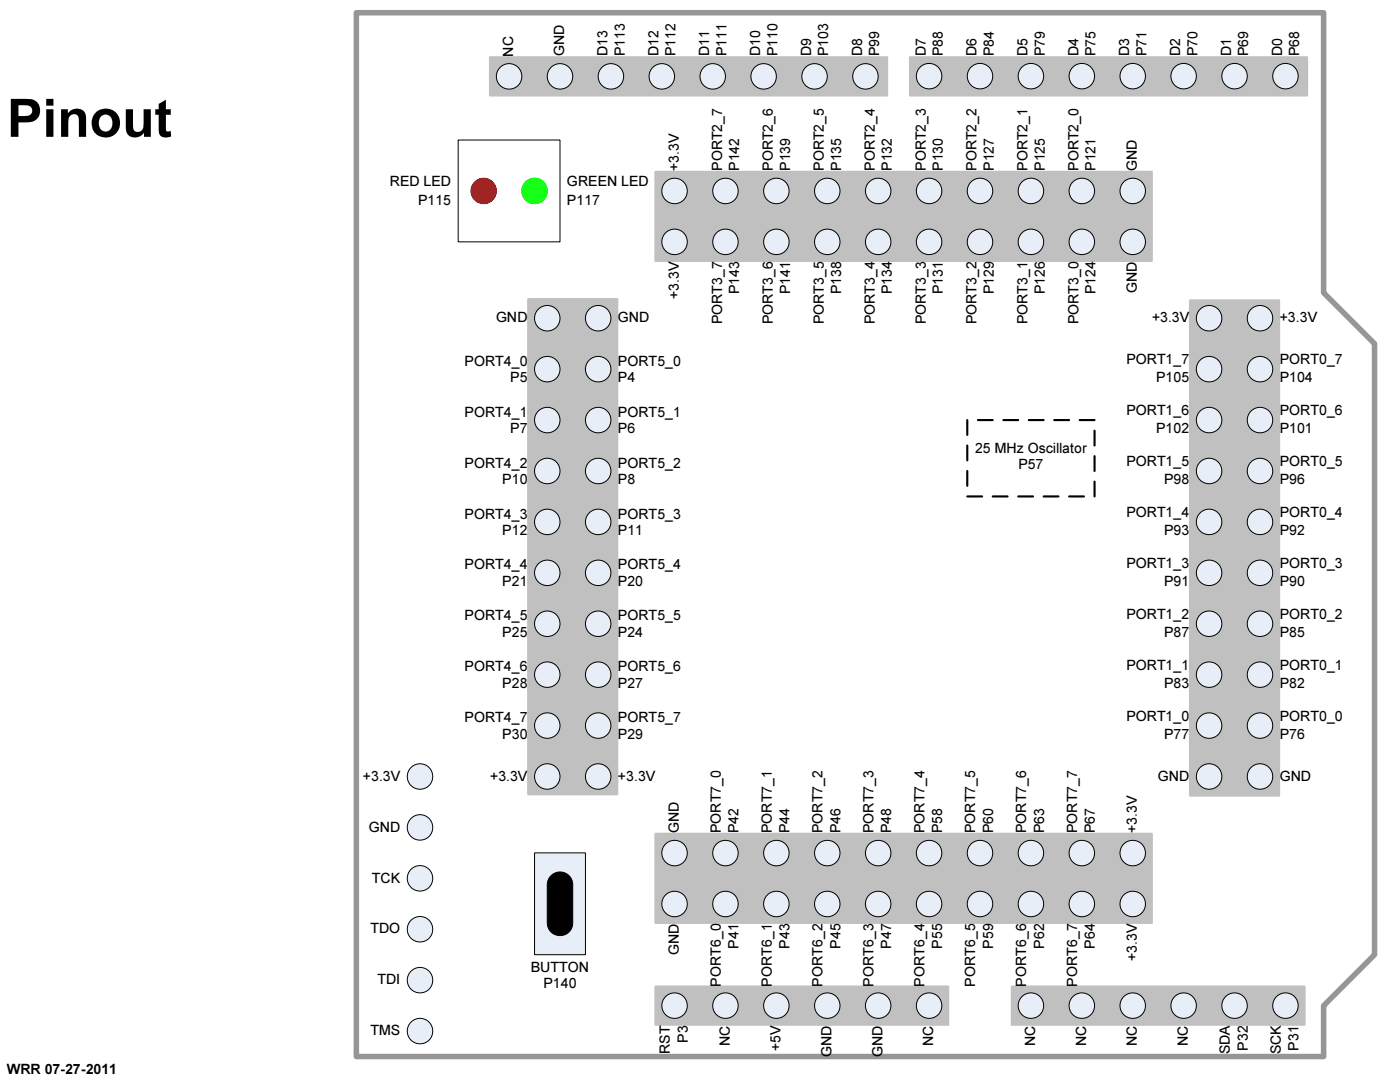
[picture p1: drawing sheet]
<svg xmlns="http://www.w3.org/2000/svg" width="279mm" height="216mm" viewBox="0 0 279 216" stroke-linecap="round" stroke-linejoin="round" font-family="sans-serif">
<path d="M71.1 2.5h193.1v55.9l10.1 10.2v121.9l-10.1 10.2v10.1h-193.1z" fill="none" stroke="#969696" stroke-width="1.1"/>
<path d="M201.9 196.8h58.4v7.7h-58.4z" fill-rule="evenodd" fill="#c0c0c0"/>
<path d="M201.9 196.8h58.4v7.7h-58.4z" fill="none" stroke="#c0c0c0" stroke-width=".42"/>
<path d="M130.8 196.8h58.4v7.7h-58.4z" fill-rule="evenodd" fill="#c0c0c0"/>
<path d="M130.8 196.8h58.4v7.7h-58.4z" fill="none" stroke="#c0c0c0" stroke-width=".42"/>
<path d="M105.4 59.7h17.8v98.8h-17.8z" fill-rule="evenodd" fill="#c0c0c0"/>
<path d="M105.4 59.7h17.8v98.8h-17.8z" fill="none" stroke="#c0c0c0" stroke-width=".42"/>
<path d="M237.5 59.9h17.8v98.8h-17.8z" fill-rule="evenodd" fill="#c0c0c0"/>
<path d="M237.5 59.9h17.8v98.8h-17.8z" fill="none" stroke="#c0c0c0" stroke-width=".42"/>
<path d="M130.8 34.3h99.1v17.8h-99.1z" fill-rule="evenodd" fill="#c0c0c0"/>
<path d="M130.8 34.3h99.1v17.8h-99.1z" fill="none" stroke="#c0c0c0" stroke-width=".42"/>
<path d="M130.8 166.4h99.1v17.7h-99.1z" fill-rule="evenodd" fill="#c0c0c0"/>
<path d="M130.8 166.4h99.1v17.7h-99.1z" fill="none" stroke="#c0c0c0" stroke-width=".42"/>
<path d="M181.6 11.4h79.3v7.6h-79.3z" fill-rule="evenodd" fill="#c0c0c0"/>
<path d="M181.6 11.4h79.3v7.6h-79.3z" fill="none" stroke="#c0c0c0" stroke-width=".42"/>
<path d="M97.8 11.4h79.2v7.6h-79.2z" fill-rule="evenodd" fill="#c0c0c0"/>
<path d="M97.8 11.4h79.2v7.6h-79.2z" fill="none" stroke="#c0c0c0" stroke-width=".42"/>
<circle cx="241.3" cy="104.1" r="2.54" fill="#e8eef7"/>
<circle cx="241.3" cy="104.1" r="2.54" fill="none" stroke="#000" stroke-width=".2"/>
<circle cx="251.5" cy="104.1" r="2.54" fill="#e8eef7"/>
<circle cx="251.5" cy="104.1" r="2.54" fill="none" stroke="#000" stroke-width=".2"/>
<circle cx="241.3" cy="94" r="2.54" fill="#e8eef7"/>
<circle cx="241.3" cy="94" r="2.54" fill="none" stroke="#000" stroke-width=".2"/>
<circle cx="251.5" cy="94" r="2.54" fill="#e8eef7"/>
<circle cx="251.5" cy="94" r="2.54" fill="none" stroke="#000" stroke-width=".2"/>
<circle cx="241.3" cy="83.8" r="2.54" fill="#e8eef7"/>
<circle cx="241.3" cy="83.8" r="2.54" fill="none" stroke="#000" stroke-width=".2"/>
<circle cx="251.5" cy="83.8" r="2.54" fill="#e8eef7"/>
<circle cx="251.5" cy="83.8" r="2.54" fill="none" stroke="#000" stroke-width=".2"/>
<circle cx="241.3" cy="73.7" r="2.54" fill="#e8eef7"/>
<circle cx="241.3" cy="73.7" r="2.54" fill="none" stroke="#000" stroke-width=".2"/>
<circle cx="251.5" cy="73.7" r="2.54" fill="#e8eef7"/>
<circle cx="251.5" cy="73.7" r="2.54" fill="none" stroke="#000" stroke-width=".2"/>
<circle cx="241.3" cy="63.5" r="2.54" fill="#e8eef7"/>
<circle cx="241.3" cy="63.5" r="2.54" fill="none" stroke="#000" stroke-width=".2"/>
<circle cx="251.5" cy="63.5" r="2.54" fill="#e8eef7"/>
<circle cx="251.5" cy="63.5" r="2.54" fill="none" stroke="#000" stroke-width=".2"/>
<circle cx="241.3" cy="154.9" r="2.54" fill="#e8eef7"/>
<circle cx="241.3" cy="154.9" r="2.54" fill="none" stroke="#000" stroke-width=".2"/>
<circle cx="251.5" cy="154.9" r="2.54" fill="#e8eef7"/>
<circle cx="251.5" cy="154.9" r="2.54" fill="none" stroke="#000" stroke-width=".2"/>
<circle cx="241.3" cy="144.8" r="2.54" fill="#e8eef7"/>
<circle cx="241.3" cy="144.8" r="2.54" fill="none" stroke="#000" stroke-width=".2"/>
<circle cx="251.5" cy="144.8" r="2.54" fill="#e8eef7"/>
<circle cx="251.5" cy="144.8" r="2.54" fill="none" stroke="#000" stroke-width=".2"/>
<circle cx="241.3" cy="134.6" r="2.54" fill="#e8eef7"/>
<circle cx="241.3" cy="134.6" r="2.54" fill="none" stroke="#000" stroke-width=".2"/>
<circle cx="251.5" cy="134.6" r="2.54" fill="#e8eef7"/>
<circle cx="251.5" cy="134.6" r="2.54" fill="none" stroke="#000" stroke-width=".2"/>
<circle cx="241.3" cy="124.5" r="2.54" fill="#e8eef7"/>
<circle cx="241.3" cy="124.5" r="2.54" fill="none" stroke="#000" stroke-width=".2"/>
<circle cx="251.5" cy="124.5" r="2.54" fill="#e8eef7"/>
<circle cx="251.5" cy="124.5" r="2.54" fill="none" stroke="#000" stroke-width=".2"/>
<circle cx="241.3" cy="114.3" r="2.54" fill="#e8eef7"/>
<circle cx="241.3" cy="114.3" r="2.54" fill="none" stroke="#000" stroke-width=".2"/>
<circle cx="251.5" cy="114.3" r="2.54" fill="#e8eef7"/>
<circle cx="251.5" cy="114.3" r="2.54" fill="none" stroke="#000" stroke-width=".2"/>
<circle cx="175.3" cy="48.3" r="2.55" fill="#e8eef7"/>
<circle cx="175.3" cy="48.3" r="2.55" fill="none" stroke="#000" stroke-width=".2"/>
<circle cx="175.3" cy="38.1" r="2.55" fill="#e8eef7"/>
<circle cx="175.3" cy="38.1" r="2.55" fill="none" stroke="#000" stroke-width=".2"/>
<circle cx="165.1" cy="48.3" r="2.55" fill="#e8eef7"/>
<circle cx="165.1" cy="48.3" r="2.55" fill="none" stroke="#000" stroke-width=".2"/>
<circle cx="165.1" cy="38.1" r="2.55" fill="#e8eef7"/>
<circle cx="165.1" cy="38.1" r="2.55" fill="none" stroke="#000" stroke-width=".2"/>
<circle cx="154.9" cy="48.3" r="2.55" fill="#e8eef7"/>
<circle cx="154.9" cy="48.3" r="2.55" fill="none" stroke="#000" stroke-width=".2"/>
<circle cx="154.9" cy="38.1" r="2.55" fill="#e8eef7"/>
<circle cx="154.9" cy="38.1" r="2.55" fill="none" stroke="#000" stroke-width=".2"/>
<circle cx="144.8" cy="48.3" r="2.55" fill="#e8eef7"/>
<circle cx="144.8" cy="48.3" r="2.55" fill="none" stroke="#000" stroke-width=".2"/>
<circle cx="144.8" cy="38.1" r="2.55" fill="#e8eef7"/>
<circle cx="144.8" cy="38.1" r="2.55" fill="none" stroke="#000" stroke-width=".2"/>
<circle cx="134.6" cy="48.3" r="2.55" fill="#e8eef7"/>
<circle cx="134.6" cy="48.3" r="2.55" fill="none" stroke="#000" stroke-width=".2"/>
<circle cx="134.6" cy="38.1" r="2.55" fill="#e8eef7"/>
<circle cx="134.6" cy="38.1" r="2.55" fill="none" stroke="#000" stroke-width=".2"/>
<circle cx="226.1" cy="48.3" r="2.55" fill="#e8eef7"/>
<circle cx="226.1" cy="48.3" r="2.55" fill="none" stroke="#000" stroke-width=".2"/>
<circle cx="226.1" cy="38.1" r="2.55" fill="#e8eef7"/>
<circle cx="226.1" cy="38.1" r="2.55" fill="none" stroke="#000" stroke-width=".2"/>
<circle cx="215.9" cy="48.3" r="2.55" fill="#e8eef7"/>
<circle cx="215.9" cy="48.3" r="2.55" fill="none" stroke="#000" stroke-width=".2"/>
<circle cx="215.9" cy="38.1" r="2.55" fill="#e8eef7"/>
<circle cx="215.9" cy="38.1" r="2.55" fill="none" stroke="#000" stroke-width=".2"/>
<circle cx="205.7" cy="48.3" r="2.55" fill="#e8eef7"/>
<circle cx="205.7" cy="48.3" r="2.55" fill="none" stroke="#000" stroke-width=".2"/>
<circle cx="205.7" cy="38.1" r="2.55" fill="#e8eef7"/>
<circle cx="205.7" cy="38.1" r="2.55" fill="none" stroke="#000" stroke-width=".2"/>
<circle cx="195.6" cy="48.3" r="2.55" fill="#e8eef7"/>
<circle cx="195.6" cy="48.3" r="2.55" fill="none" stroke="#000" stroke-width=".2"/>
<circle cx="195.6" cy="38.1" r="2.55" fill="#e8eef7"/>
<circle cx="195.6" cy="38.1" r="2.55" fill="none" stroke="#000" stroke-width=".2"/>
<circle cx="185.4" cy="48.3" r="2.55" fill="#e8eef7"/>
<circle cx="185.4" cy="48.3" r="2.55" fill="none" stroke="#000" stroke-width=".2"/>
<circle cx="185.4" cy="38.1" r="2.55" fill="#e8eef7"/>
<circle cx="185.4" cy="38.1" r="2.55" fill="none" stroke="#000" stroke-width=".2"/>
<circle cx="119.4" cy="114.3" r="2.55" fill="#e8eef7"/>
<circle cx="119.4" cy="114.3" r="2.55" fill="none" stroke="#000" stroke-width=".2"/>
<circle cx="109.2" cy="114.3" r="2.55" fill="#e8eef7"/>
<circle cx="109.2" cy="114.3" r="2.55" fill="none" stroke="#000" stroke-width=".2"/>
<circle cx="119.4" cy="124.5" r="2.55" fill="#e8eef7"/>
<circle cx="119.4" cy="124.5" r="2.55" fill="none" stroke="#000" stroke-width=".2"/>
<circle cx="109.2" cy="124.5" r="2.55" fill="#e8eef7"/>
<circle cx="109.2" cy="124.5" r="2.55" fill="none" stroke="#000" stroke-width=".2"/>
<circle cx="119.4" cy="134.6" r="2.55" fill="#e8eef7"/>
<circle cx="119.4" cy="134.6" r="2.55" fill="none" stroke="#000" stroke-width=".2"/>
<circle cx="109.2" cy="134.6" r="2.55" fill="#e8eef7"/>
<circle cx="109.2" cy="134.6" r="2.55" fill="none" stroke="#000" stroke-width=".2"/>
<circle cx="119.4" cy="144.8" r="2.55" fill="#e8eef7"/>
<circle cx="119.4" cy="144.8" r="2.55" fill="none" stroke="#000" stroke-width=".2"/>
<circle cx="109.2" cy="144.8" r="2.55" fill="#e8eef7"/>
<circle cx="109.2" cy="144.8" r="2.55" fill="none" stroke="#000" stroke-width=".2"/>
<circle cx="119.4" cy="154.9" r="2.55" fill="#e8eef7"/>
<circle cx="119.4" cy="154.9" r="2.55" fill="none" stroke="#000" stroke-width=".2"/>
<circle cx="109.2" cy="154.9" r="2.55" fill="#e8eef7"/>
<circle cx="109.2" cy="154.9" r="2.55" fill="none" stroke="#000" stroke-width=".2"/>
<circle cx="119.4" cy="63.5" r="2.55" fill="#e8eef7"/>
<circle cx="119.4" cy="63.5" r="2.55" fill="none" stroke="#000" stroke-width=".2"/>
<circle cx="109.2" cy="63.5" r="2.55" fill="#e8eef7"/>
<circle cx="109.2" cy="63.5" r="2.55" fill="none" stroke="#000" stroke-width=".2"/>
<circle cx="119.4" cy="73.7" r="2.55" fill="#e8eef7"/>
<circle cx="119.4" cy="73.7" r="2.55" fill="none" stroke="#000" stroke-width=".2"/>
<circle cx="109.2" cy="73.7" r="2.55" fill="#e8eef7"/>
<circle cx="109.2" cy="73.7" r="2.55" fill="none" stroke="#000" stroke-width=".2"/>
<circle cx="119.4" cy="83.8" r="2.55" fill="#e8eef7"/>
<circle cx="119.4" cy="83.8" r="2.55" fill="none" stroke="#000" stroke-width=".2"/>
<circle cx="109.2" cy="83.8" r="2.55" fill="#e8eef7"/>
<circle cx="109.2" cy="83.8" r="2.55" fill="none" stroke="#000" stroke-width=".2"/>
<circle cx="119.4" cy="94" r="2.55" fill="#e8eef7"/>
<circle cx="119.4" cy="94" r="2.55" fill="none" stroke="#000" stroke-width=".2"/>
<circle cx="109.2" cy="94" r="2.55" fill="#e8eef7"/>
<circle cx="109.2" cy="94" r="2.55" fill="none" stroke="#000" stroke-width=".2"/>
<circle cx="119.4" cy="104.1" r="2.55" fill="#e8eef7"/>
<circle cx="119.4" cy="104.1" r="2.55" fill="none" stroke="#000" stroke-width=".2"/>
<circle cx="109.2" cy="104.1" r="2.55" fill="#e8eef7"/>
<circle cx="109.2" cy="104.1" r="2.55" fill="none" stroke="#000" stroke-width=".2"/>
<circle cx="185.4" cy="170.2" r="2.55" fill="#e8eef7"/>
<circle cx="185.4" cy="170.2" r="2.55" fill="none" stroke="#000" stroke-width=".2"/>
<circle cx="185.4" cy="180.4" r="2.55" fill="#e8eef7"/>
<circle cx="185.4" cy="180.4" r="2.55" fill="none" stroke="#000" stroke-width=".2"/>
<circle cx="195.6" cy="170.2" r="2.55" fill="#e8eef7"/>
<circle cx="195.6" cy="170.2" r="2.55" fill="none" stroke="#000" stroke-width=".2"/>
<circle cx="195.6" cy="180.4" r="2.55" fill="#e8eef7"/>
<circle cx="195.6" cy="180.4" r="2.55" fill="none" stroke="#000" stroke-width=".2"/>
<circle cx="205.7" cy="170.2" r="2.55" fill="#e8eef7"/>
<circle cx="205.7" cy="170.2" r="2.55" fill="none" stroke="#000" stroke-width=".2"/>
<circle cx="205.7" cy="180.4" r="2.55" fill="#e8eef7"/>
<circle cx="205.7" cy="180.4" r="2.55" fill="none" stroke="#000" stroke-width=".2"/>
<circle cx="215.9" cy="170.2" r="2.55" fill="#e8eef7"/>
<circle cx="215.9" cy="170.2" r="2.55" fill="none" stroke="#000" stroke-width=".2"/>
<circle cx="215.9" cy="180.4" r="2.55" fill="#e8eef7"/>
<circle cx="215.9" cy="180.4" r="2.55" fill="none" stroke="#000" stroke-width=".2"/>
<circle cx="226.1" cy="170.2" r="2.55" fill="#e8eef7"/>
<circle cx="226.1" cy="170.2" r="2.55" fill="none" stroke="#000" stroke-width=".2"/>
<circle cx="226.1" cy="180.4" r="2.55" fill="#e8eef7"/>
<circle cx="226.1" cy="180.4" r="2.55" fill="none" stroke="#000" stroke-width=".2"/>
<circle cx="134.6" cy="170.2" r="2.55" fill="#e8eef7"/>
<circle cx="134.6" cy="170.2" r="2.55" fill="none" stroke="#000" stroke-width=".2"/>
<circle cx="134.6" cy="180.4" r="2.55" fill="#e8eef7"/>
<circle cx="134.6" cy="180.4" r="2.55" fill="none" stroke="#000" stroke-width=".2"/>
<circle cx="144.8" cy="170.2" r="2.55" fill="#e8eef7"/>
<circle cx="144.8" cy="170.2" r="2.55" fill="none" stroke="#000" stroke-width=".2"/>
<circle cx="144.8" cy="180.4" r="2.55" fill="#e8eef7"/>
<circle cx="144.8" cy="180.4" r="2.55" fill="none" stroke="#000" stroke-width=".2"/>
<circle cx="154.9" cy="170.2" r="2.55" fill="#e8eef7"/>
<circle cx="154.9" cy="170.2" r="2.55" fill="none" stroke="#000" stroke-width=".2"/>
<circle cx="154.9" cy="180.4" r="2.55" fill="#e8eef7"/>
<circle cx="154.9" cy="180.4" r="2.55" fill="none" stroke="#000" stroke-width=".2"/>
<circle cx="165.1" cy="170.2" r="2.55" fill="#e8eef7"/>
<circle cx="165.1" cy="170.2" r="2.55" fill="none" stroke="#000" stroke-width=".2"/>
<circle cx="165.1" cy="180.4" r="2.55" fill="#e8eef7"/>
<circle cx="165.1" cy="180.4" r="2.55" fill="none" stroke="#000" stroke-width=".2"/>
<circle cx="175.3" cy="170.2" r="2.55" fill="#e8eef7"/>
<circle cx="175.3" cy="170.2" r="2.55" fill="none" stroke="#000" stroke-width=".2"/>
<circle cx="175.3" cy="180.4" r="2.55" fill="#e8eef7"/>
<circle cx="175.3" cy="180.4" r="2.55" fill="none" stroke="#000" stroke-width=".2"/>
<circle cx="215.9" cy="15.2" r="2.54" fill="#e8eef7"/>
<circle cx="215.9" cy="15.2" r="2.54" fill="none" stroke="#000" stroke-width=".2"/>
<circle cx="205.7" cy="15.2" r="2.54" fill="#e8eef7"/>
<circle cx="205.7" cy="15.2" r="2.54" fill="none" stroke="#000" stroke-width=".2"/>
<circle cx="195.6" cy="15.2" r="2.54" fill="#e8eef7"/>
<circle cx="195.6" cy="15.2" r="2.54" fill="none" stroke="#000" stroke-width=".2"/>
<circle cx="185.4" cy="15.2" r="2.54" fill="#e8eef7"/>
<circle cx="185.4" cy="15.2" r="2.54" fill="none" stroke="#000" stroke-width=".2"/>
<circle cx="256.5" cy="15.2" r="2.54" fill="#e8eef7"/>
<circle cx="256.5" cy="15.2" r="2.54" fill="none" stroke="#000" stroke-width=".2"/>
<circle cx="246.4" cy="15.2" r="2.54" fill="#e8eef7"/>
<circle cx="246.4" cy="15.2" r="2.54" fill="none" stroke="#000" stroke-width=".2"/>
<circle cx="236.2" cy="15.2" r="2.54" fill="#e8eef7"/>
<circle cx="236.2" cy="15.2" r="2.54" fill="none" stroke="#000" stroke-width=".2"/>
<circle cx="226.1" cy="15.2" r="2.54" fill="#e8eef7"/>
<circle cx="226.1" cy="15.2" r="2.54" fill="none" stroke="#000" stroke-width=".2"/>
<circle cx="132.1" cy="15.2" r="2.55" fill="#e8eef7"/>
<circle cx="132.1" cy="15.2" r="2.55" fill="none" stroke="#000" stroke-width=".2"/>
<circle cx="121.9" cy="15.2" r="2.55" fill="#e8eef7"/>
<circle cx="121.9" cy="15.2" r="2.55" fill="none" stroke="#000" stroke-width=".2"/>
<circle cx="111.8" cy="15.2" r="2.55" fill="#e8eef7"/>
<circle cx="111.8" cy="15.2" r="2.55" fill="none" stroke="#000" stroke-width=".2"/>
<circle cx="101.6" cy="15.2" r="2.55" fill="#e8eef7"/>
<circle cx="101.6" cy="15.2" r="2.55" fill="none" stroke="#000" stroke-width=".2"/>
<circle cx="172.7" cy="15.2" r="2.55" fill="#e8eef7"/>
<circle cx="172.7" cy="15.2" r="2.55" fill="none" stroke="#000" stroke-width=".2"/>
<circle cx="162.6" cy="15.2" r="2.55" fill="#e8eef7"/>
<circle cx="162.6" cy="15.2" r="2.55" fill="none" stroke="#000" stroke-width=".2"/>
<circle cx="152.4" cy="15.2" r="2.55" fill="#e8eef7"/>
<circle cx="152.4" cy="15.2" r="2.55" fill="none" stroke="#000" stroke-width=".2"/>
<circle cx="142.2" cy="15.2" r="2.55" fill="#e8eef7"/>
<circle cx="142.2" cy="15.2" r="2.55" fill="none" stroke="#000" stroke-width=".2"/>
<circle cx="215.9" cy="200.7" r="2.54" fill="#e8eef7"/>
<circle cx="215.9" cy="200.7" r="2.54" fill="none" stroke="#000" stroke-width=".2"/>
<circle cx="226.1" cy="200.7" r="2.54" fill="#e8eef7"/>
<circle cx="226.1" cy="200.7" r="2.54" fill="none" stroke="#000" stroke-width=".2"/>
<circle cx="236.2" cy="200.7" r="2.54" fill="#e8eef7"/>
<circle cx="236.2" cy="200.7" r="2.54" fill="none" stroke="#000" stroke-width=".2"/>
<circle cx="246.4" cy="200.7" r="2.54" fill="#e8eef7"/>
<circle cx="246.4" cy="200.7" r="2.54" fill="none" stroke="#000" stroke-width=".2"/>
<circle cx="256.5" cy="200.7" r="2.54" fill="#e8eef7"/>
<circle cx="256.5" cy="200.7" r="2.54" fill="none" stroke="#000" stroke-width=".2"/>
<circle cx="205.7" cy="200.7" r="2.54" fill="#e8eef7"/>
<circle cx="205.7" cy="200.7" r="2.54" fill="none" stroke="#000" stroke-width=".2"/>
<circle cx="144.8" cy="200.7" r="2.54" fill="#e8eef7"/>
<circle cx="144.8" cy="200.7" r="2.54" fill="none" stroke="#000" stroke-width=".2"/>
<circle cx="154.9" cy="200.7" r="2.54" fill="#e8eef7"/>
<circle cx="154.9" cy="200.7" r="2.54" fill="none" stroke="#000" stroke-width=".2"/>
<circle cx="165.1" cy="200.7" r="2.54" fill="#e8eef7"/>
<circle cx="165.1" cy="200.7" r="2.54" fill="none" stroke="#000" stroke-width=".2"/>
<circle cx="175.3" cy="200.7" r="2.54" fill="#e8eef7"/>
<circle cx="175.3" cy="200.7" r="2.54" fill="none" stroke="#000" stroke-width=".2"/>
<circle cx="185.4" cy="200.7" r="2.54" fill="#e8eef7"/>
<circle cx="185.4" cy="200.7" r="2.54" fill="none" stroke="#000" stroke-width=".2"/>
<circle cx="134.6" cy="200.7" r="2.54" fill="#e8eef7"/>
<circle cx="134.6" cy="200.7" r="2.54" fill="none" stroke="#000" stroke-width=".2"/>
<circle cx="83.8" cy="165.1" r="2.55" fill="#e8eef7"/>
<circle cx="83.8" cy="165.1" r="2.55" fill="none" stroke="#000" stroke-width=".2"/>
<circle cx="83.8" cy="175.3" r="2.55" fill="#e8eef7"/>
<circle cx="83.8" cy="175.3" r="2.55" fill="none" stroke="#000" stroke-width=".2"/>
<circle cx="83.8" cy="185.4" r="2.55" fill="#e8eef7"/>
<circle cx="83.8" cy="185.4" r="2.55" fill="none" stroke="#000" stroke-width=".2"/>
<circle cx="83.8" cy="195.6" r="2.55" fill="#e8eef7"/>
<circle cx="83.8" cy="195.6" r="2.55" fill="none" stroke="#000" stroke-width=".2"/>
<circle cx="83.8" cy="205.7" r="2.55" fill="#e8eef7"/>
<circle cx="83.8" cy="205.7" r="2.55" fill="none" stroke="#000" stroke-width=".2"/>
<circle cx="83.8" cy="154.9" r="2.55" fill="#e8eef7"/>
<circle cx="83.8" cy="154.9" r="2.55" fill="none" stroke="#000" stroke-width=".2"/>
<path d="M106.7 170.2h10.1v20.3h-10.1z" fill-rule="evenodd" fill="#e8eef7"/>
<path d="M91.4 27.9h20.4v20.4h-20.4zM106.7 170.2h10.1v20.3h-10.1zM109.8 174.9a2.54 2.54 0 0 1 2.8-.8 2.54 2.54 0 0 1 1.7 2.4v7.6a2.54 2.54 0 0 1-2.5 2.6 2.54 2.54 0 0 1-2.6-2.6v-7.6l.1-.6z" fill="none" stroke="#000" stroke-width=".2"/>
<path d="M109.8 174.9a2.54 2.54 0 0 1 2.8-.8 2.54 2.54 0 0 1 1.7 2.4v7.6a2.54 2.54 0 0 1-2.5 2.6 2.54 2.54 0 0 1-2.6-2.6v-7.6l.1-.6z" fill-rule="evenodd" fill="#000"/>
<circle cx="96.5" cy="38.1" r="2.54" fill="#f00"/>
<circle cx="96.5" cy="38.1" r="2.54" fill="none" stroke="#f00" stroke-width=".2"/>
<circle cx="106.7" cy="38.1" r="2.54" fill="#0f0"/>
<circle cx="106.7" cy="38.1" r="2.54" fill="none" stroke="#0f0" stroke-width=".2"/>
<path d="M193 83.8h25.4v15.3h-25.4z" fill="none" stroke="#000" stroke-width=".42" stroke-dasharray="3 2.1"/>
<text font-size="10.6" x="1.4" y="27.3">Pinout</text>
<g font-size="2.8">
<text x="102.4" y="11.3" transform="rotate(-90 102.4 11.3)">NC</text>
<text x="112.6" y="11.2" transform="rotate(-90 112.6 11.2)">GND</text>
<text x="121.2" y="11.2" transform="rotate(-90 121.2 11.2)">D13</text>
<text x="124.7" y="11.2" transform="rotate(-90 124.7 11.2)">P113</text>
<text x="131.4" y="11.2" transform="rotate(-90 131.4 11.2)">D12</text>
<text x="134.8" y="11.2" transform="rotate(-90 134.8 11.2)">P112</text>
<text x="141.6" y="11.2" transform="rotate(-90 141.6 11.2)">D11</text>
<text x="145" y="11.2" transform="rotate(-90 145 11.2)">P111</text>
<text x="151.7" y="11.2" transform="rotate(-90 151.7 11.2)">D10</text>
<text x="155.2" y="11.2" transform="rotate(-90 155.2 11.2)">P110</text>
<text x="161.9" y="11.2" transform="rotate(-90 161.9 11.2)">D9</text>
<text x="165.3" y="11.2" transform="rotate(-90 165.3 11.2)">P103</text>
<text x="172" y="11.2" transform="rotate(-90 172 11.2)">D8</text>
<text x="175.5" y="11.2" transform="rotate(-90 175.5 11.2)">P99</text>
<text x="184.7" y="11.2" transform="rotate(-90 184.7 11.2)">D7</text>
<text x="188.2" y="11.2" transform="rotate(-90 188.2 11.2)">P88</text>
<text x="194.9" y="11.2" transform="rotate(-90 194.9 11.2)">D6</text>
<text x="198.3" y="11.2" transform="rotate(-90 198.3 11.2)">P84</text>
<text x="205.1" y="11.2" transform="rotate(-90 205.1 11.2)">D5</text>
<text x="208.5" y="11.2" transform="rotate(-90 208.5 11.2)">P79</text>
<text x="215.2" y="11.2" transform="rotate(-90 215.2 11.2)">D4</text>
<text x="218.7" y="11.2" transform="rotate(-90 218.7 11.2)">P75</text>
<text x="225.4" y="11.2" transform="rotate(-90 225.4 11.2)">D3</text>
<text x="228.8" y="11.2" transform="rotate(-90 228.8 11.2)">P71</text>
<text x="235.5" y="11.2" transform="rotate(-90 235.5 11.2)">D2</text>
<text x="239" y="11.2" transform="rotate(-90 239 11.2)">P70</text>
<text x="245.7" y="11.2" transform="rotate(-90 245.7 11.2)">D1</text>
<text x="249.1" y="11.2" transform="rotate(-90 249.1 11.2)">P69</text>
<text x="255.9" y="11.2" transform="rotate(-90 255.9 11.2)">D0</text>
<text x="259.3" y="11.2" transform="rotate(-90 259.3 11.2)">P68</text>
<text x="135.5" y="34.2" transform="rotate(-90 135.5 34.2)">+3.3V</text>
<text x="144.1" y="34.1" transform="rotate(-90 144.1 34.1)">PORT2_7</text>
<text x="147.5" y="34.1" transform="rotate(-90 147.5 34.1)">P142</text>
<text x="154.3" y="34.1" transform="rotate(-90 154.3 34.1)">PORT2_6</text>
<text x="157.7" y="34.1" transform="rotate(-90 157.7 34.1)">P139</text>
<text x="164.4" y="34.1" transform="rotate(-90 164.4 34.1)">PORT2_5</text>
<text x="167.9" y="34.1" transform="rotate(-90 167.9 34.1)">P135</text>
<text x="174.6" y="34.1" transform="rotate(-90 174.6 34.1)">PORT2_4</text>
<text x="178" y="34.1" transform="rotate(-90 178 34.1)">P132</text>
<text x="184.7" y="34.1" transform="rotate(-90 184.7 34.1)">PORT2_3</text>
<text x="188.2" y="34.1" transform="rotate(-90 188.2 34.1)">P130</text>
<text x="194.9" y="34.1" transform="rotate(-90 194.9 34.1)">PORT2_2</text>
<text x="198.3" y="34.1" transform="rotate(-90 198.3 34.1)">P127</text>
<text x="205.1" y="34.1" transform="rotate(-90 205.1 34.1)">PORT2_1</text>
<text x="208.5" y="34.1" transform="rotate(-90 208.5 34.1)">P125</text>
<text x="215.2" y="34.1" transform="rotate(-90 215.2 34.1)">PORT2_0</text>
<text x="218.7" y="34.1" transform="rotate(-90 218.7 34.1)">P121</text>
<text x="226.9" y="34.2" transform="rotate(-90 226.9 34.2)">GND</text>
<text x="77.8" y="37">RED LED</text>
<text x="83.4" y="40.9">P115</text>
<text x="113.2" y="37">GREEN LED</text>
<text x="113.2" y="40.9">P117</text>
<text x="135.5" y="59.6" transform="rotate(-90 135.5 59.6)">+3.3V</text>
<text x="147.5" y="58.8" transform="rotate(-90 147.5 58.8)">P143</text>
<text x="157.7" y="58.8" transform="rotate(-90 157.7 58.8)">P141</text>
<text x="167.9" y="58.8" transform="rotate(-90 167.9 58.8)">P138</text>
<text x="178" y="58.8" transform="rotate(-90 178 58.8)">P134</text>
<text x="188.2" y="58.8" transform="rotate(-90 188.2 58.8)">P131</text>
<text x="198.3" y="58.8" transform="rotate(-90 198.3 58.8)">P129</text>
<text x="208.5" y="58.8" transform="rotate(-90 208.5 58.8)">P126</text>
<text x="218.7" y="58.8" transform="rotate(-90 218.7 58.8)">P124</text>
<text x="226.9" y="58.5" transform="rotate(-90 226.9 58.5)">GND</text>
<text x="99" y="64.3">GND</text>
<text x="123.3" y="64.3">GND</text>
<text x="144.1" y="64.7" transform="rotate(-90 144.1 64.7)">PORT3_7</text>
<text x="154.3" y="64.7" transform="rotate(-90 154.3 64.7)">PORT3_6</text>
<text x="164.4" y="64.7" transform="rotate(-90 164.4 64.7)">PORT3_5</text>
<text x="174.6" y="64.7" transform="rotate(-90 174.6 64.7)">PORT3_4</text>
<text x="184.7" y="64.7" transform="rotate(-90 184.7 64.7)">PORT3_3</text>
<text x="194.9" y="64.7" transform="rotate(-90 194.9 64.7)">PORT3_2</text>
<text x="205.1" y="64.7" transform="rotate(-90 205.1 64.7)">PORT3_1</text>
<text x="215.2" y="64.7" transform="rotate(-90 215.2 64.7)">PORT3_0</text>
<text x="229.9" y="64.3">+3.3V</text>
<text x="255.4" y="64.3">+3.3V</text>
<text x="92.7" y="73">PORT4_0</text>
<text x="101.8" y="76.2">P5</text>
<text x="123.3" y="73">PORT5_0</text>
<text x="123.3" y="76.2">P4</text>
<text x="224.8" y="72.7">PORT1_7</text>
<text x="230.8" y="76.2">P105</text>
<text x="255.4" y="72.7">PORT0_7</text>
<text x="255.4" y="76.2">P104</text>
<text x="92.7" y="83.1">PORT4_1</text>
<text x="123.3" y="83.1">PORT5_1</text>
<text x="224.8" y="82.8">PORT1_6</text>
<text x="255.4" y="82.8">PORT0_6</text>
<text x="101.8" y="86.4">P7</text>
<text x="123.3" y="86.4">P6</text>
<text x="230.8" y="86.4">P102</text>
<text x="255.4" y="86.4">P101</text>
<text x="92.7" y="93.3">PORT4_2</text>
<text x="123.3" y="93.3">PORT5_2</text>
<text x="194.6" y="90.4">25 MHz Oscillator</text>
<text x="203.2" y="93.6">P57</text>
<text x="224.8" y="93">PORT1_5</text>
<text x="255.4" y="93">PORT0_5</text>
<text x="100.2" y="96.6">P10</text>
<text x="123.3" y="96.6">P8</text>
<text x="232.3" y="96.6">P98</text>
<text x="255.4" y="96.6">P96</text>
<text x="92.7" y="103.5">PORT4_3</text>
<text x="100.2" y="106.7">P12</text>
<text x="123.3" y="106.7">P11</text>
<text x="123.3" y="103.5">PORT5_3</text>
<text x="224.8" y="103.2">PORT1_4</text>
<text x="232.3" y="106.7">P93</text>
<text x="255.4" y="103.2">PORT0_4</text>
<text x="255.4" y="106.7">P92</text>
<text x="92.7" y="113.6">PORT4_4</text>
<text x="123.3" y="113.6">PORT5_4</text>
<text x="224.8" y="113.3">PORT1_3</text>
<text x="255.4" y="113.3">PORT0_3</text>
<text x="100.2" y="116.9">P21</text>
<text x="123.3" y="116.9">P20</text>
<text x="232.3" y="116.9">P91</text>
<text x="255.4" y="116.9">P90</text>
<text x="92.7" y="123.8">PORT4_5</text>
<text x="123.3" y="123.8">PORT5_5</text>
<text x="224.8" y="123.5">PORT1_2</text>
<text x="255.4" y="123.5">PORT0_2</text>
<text x="100.2" y="127">P25</text>
<text x="123.3" y="127">P24</text>
<text x="232.3" y="127">P87</text>
<text x="255.4" y="127">P85</text>
<text x="92.7" y="133.9">PORT4_6</text>
<text x="100.2" y="137.2">P28</text>
<text x="123.3" y="137.2">P27</text>
<text x="123.3" y="133.9">PORT5_6</text>
<text x="224.8" y="133.6">PORT1_1</text>
<text x="232.3" y="137.2">P83</text>
<text x="255.4" y="133.6">PORT0_1</text>
<text x="255.4" y="137.2">P82</text>
<text x="224.8" y="143.8">PORT1_0</text>
<text x="255.4" y="143.8">PORT0_0</text>
<text x="92.7" y="144.1">PORT4_7</text>
<text x="100.2" y="147.4">P30</text>
<text x="123.3" y="147.4">P29</text>
<text x="123.3" y="144.1">PORT5_7</text>
<text x="232.3" y="147.4">P77</text>
<text x="255.4" y="147.4">P76</text>
<text x="72.4" y="155.8">+3.3V</text>
<text x="97.8" y="155.8">+3.3V</text>
<text x="123.3" y="155.8">+3.3V</text>
<text x="231.1" y="155.8">GND</text>
<text x="255.4" y="155.8">GND</text>
<text x="73.6" y="165.9">GND</text>
<text x="135.5" y="166.2" transform="rotate(-90 135.5 166.2)">GND</text>
<text x="143.8" y="166.2" transform="rotate(-90 143.8 166.2)">PORT7_0</text>
<text x="147.4" y="166.2" transform="rotate(-90 147.4 166.2)">P42</text>
<text x="154" y="166.2" transform="rotate(-90 154 166.2)">PORT7_1</text>
<text x="157.6" y="166.2" transform="rotate(-90 157.6 166.2)">P44</text>
<text x="164.2" y="166.2" transform="rotate(-90 164.2 166.2)">PORT7_2</text>
<text x="167.7" y="166.2" transform="rotate(-90 167.7 166.2)">P46</text>
<text x="174.3" y="166.2" transform="rotate(-90 174.3 166.2)">PORT7_3</text>
<text x="177.9" y="166.2" transform="rotate(-90 177.9 166.2)">P48</text>
<text x="184.5" y="166.2" transform="rotate(-90 184.5 166.2)">PORT7_4</text>
<text x="188" y="166.2" transform="rotate(-90 188 166.2)">P58</text>
<text x="194.6" y="166.2" transform="rotate(-90 194.6 166.2)">PORT7_5</text>
<text x="198.2" y="166.2" transform="rotate(-90 198.2 166.2)">P60</text>
<text x="204.8" y="166.2" transform="rotate(-90 204.8 166.2)">PORT7_6</text>
<text x="208.4" y="166.2" transform="rotate(-90 208.4 166.2)">P63</text>
<text x="215" y="166.2" transform="rotate(-90 215 166.2)">PORT7_7</text>
<text x="218.5" y="166.2" transform="rotate(-90 218.5 166.2)">P67</text>
<text x="226.9" y="166.2" transform="rotate(-90 226.9 166.2)">+3.3V</text>
<text x="74.2" y="176.1">TCK</text>
<text x="73.9" y="186.3">TDO</text>
<text x="135.5" y="190.6" transform="rotate(-90 135.5 190.6)">GND</text>
<text x="147.4" y="189.3" transform="rotate(-90 147.4 189.3)">P41</text>
<text x="157.6" y="189.3" transform="rotate(-90 157.6 189.3)">P43</text>
<text x="167.7" y="189.3" transform="rotate(-90 167.7 189.3)">P45</text>
<text x="177.9" y="189.3" transform="rotate(-90 177.9 189.3)">P47</text>
<text x="188" y="189.3" transform="rotate(-90 188 189.3)">P55</text>
<text x="198.2" y="189.3" transform="rotate(-90 198.2 189.3)">P59</text>
<text x="208.4" y="189.3" transform="rotate(-90 208.4 189.3)">P62</text>
<text x="218.5" y="189.3" transform="rotate(-90 218.5 189.3)">P64</text>
<text x="226.9" y="191.7" transform="rotate(-90 226.9 191.7)">+3.3V</text>
<text x="75.3" y="196.4">TDI</text>
<text x="106" y="193.9">BUTTON</text>
<text x="108.5" y="197.1">P140</text>
<text x="143.8" y="196.8" transform="rotate(-90 143.8 196.8)">PORT6_0</text>
<text x="154" y="196.8" transform="rotate(-90 154 196.8)">PORT6_1</text>
<text x="164.2" y="196.8" transform="rotate(-90 164.2 196.8)">PORT6_2</text>
<text x="174.3" y="196.8" transform="rotate(-90 174.3 196.8)">PORT6_3</text>
<text x="184.5" y="196.8" transform="rotate(-90 184.5 196.8)">PORT6_4</text>
<text x="194.6" y="196.8" transform="rotate(-90 194.6 196.8)">PORT6_5</text>
<text x="204.8" y="196.8" transform="rotate(-90 204.8 196.8)">PORT6_6</text>
<text x="215" y="196.8" transform="rotate(-90 215 196.8)">PORT6_7</text>
<text x="73.9" y="206.6">TMS</text>
<text x="137.2" y="208.1" transform="rotate(-90 137.2 208.1)">P3</text>
<text x="145.6" y="208.7" transform="rotate(-90 145.6 208.7)">NC</text>
<text x="155.8" y="209.7" transform="rotate(-90 155.8 209.7)">+5V</text>
<text x="186.3" y="208.7" transform="rotate(-90 186.3 208.7)">NC</text>
<text x="206.6" y="208.7" transform="rotate(-90 206.6 208.7)">NC</text>
<text x="216.7" y="208.7" transform="rotate(-90 216.7 208.7)">NC</text>
<text x="226.9" y="208.7" transform="rotate(-90 226.9 208.7)">NC</text>
<text x="237.1" y="208.7" transform="rotate(-90 237.1 208.7)">NC</text>
<text x="249" y="209.6" transform="rotate(-90 249 209.6)">P32</text>
<text x="259.2" y="209.6" transform="rotate(-90 259.2 209.6)">P31</text>
<text x="1.4" y="214.2">WRR 07-27-2011</text>
<text x="133.7" y="210.3" transform="rotate(-90 133.7 210.3)">RST</text>
<text x="165.9" y="210.9" transform="rotate(-90 165.9 210.9)">GND</text>
<text x="176.1" y="210.9" transform="rotate(-90 176.1 210.9)">GND</text>
<text x="245.4" y="210.4" transform="rotate(-90 245.4 210.4)">SDA</text>
<text x="255.6" y="210.4" transform="rotate(-90 255.6 210.4)">SCK</text>
</g>
</svg>
